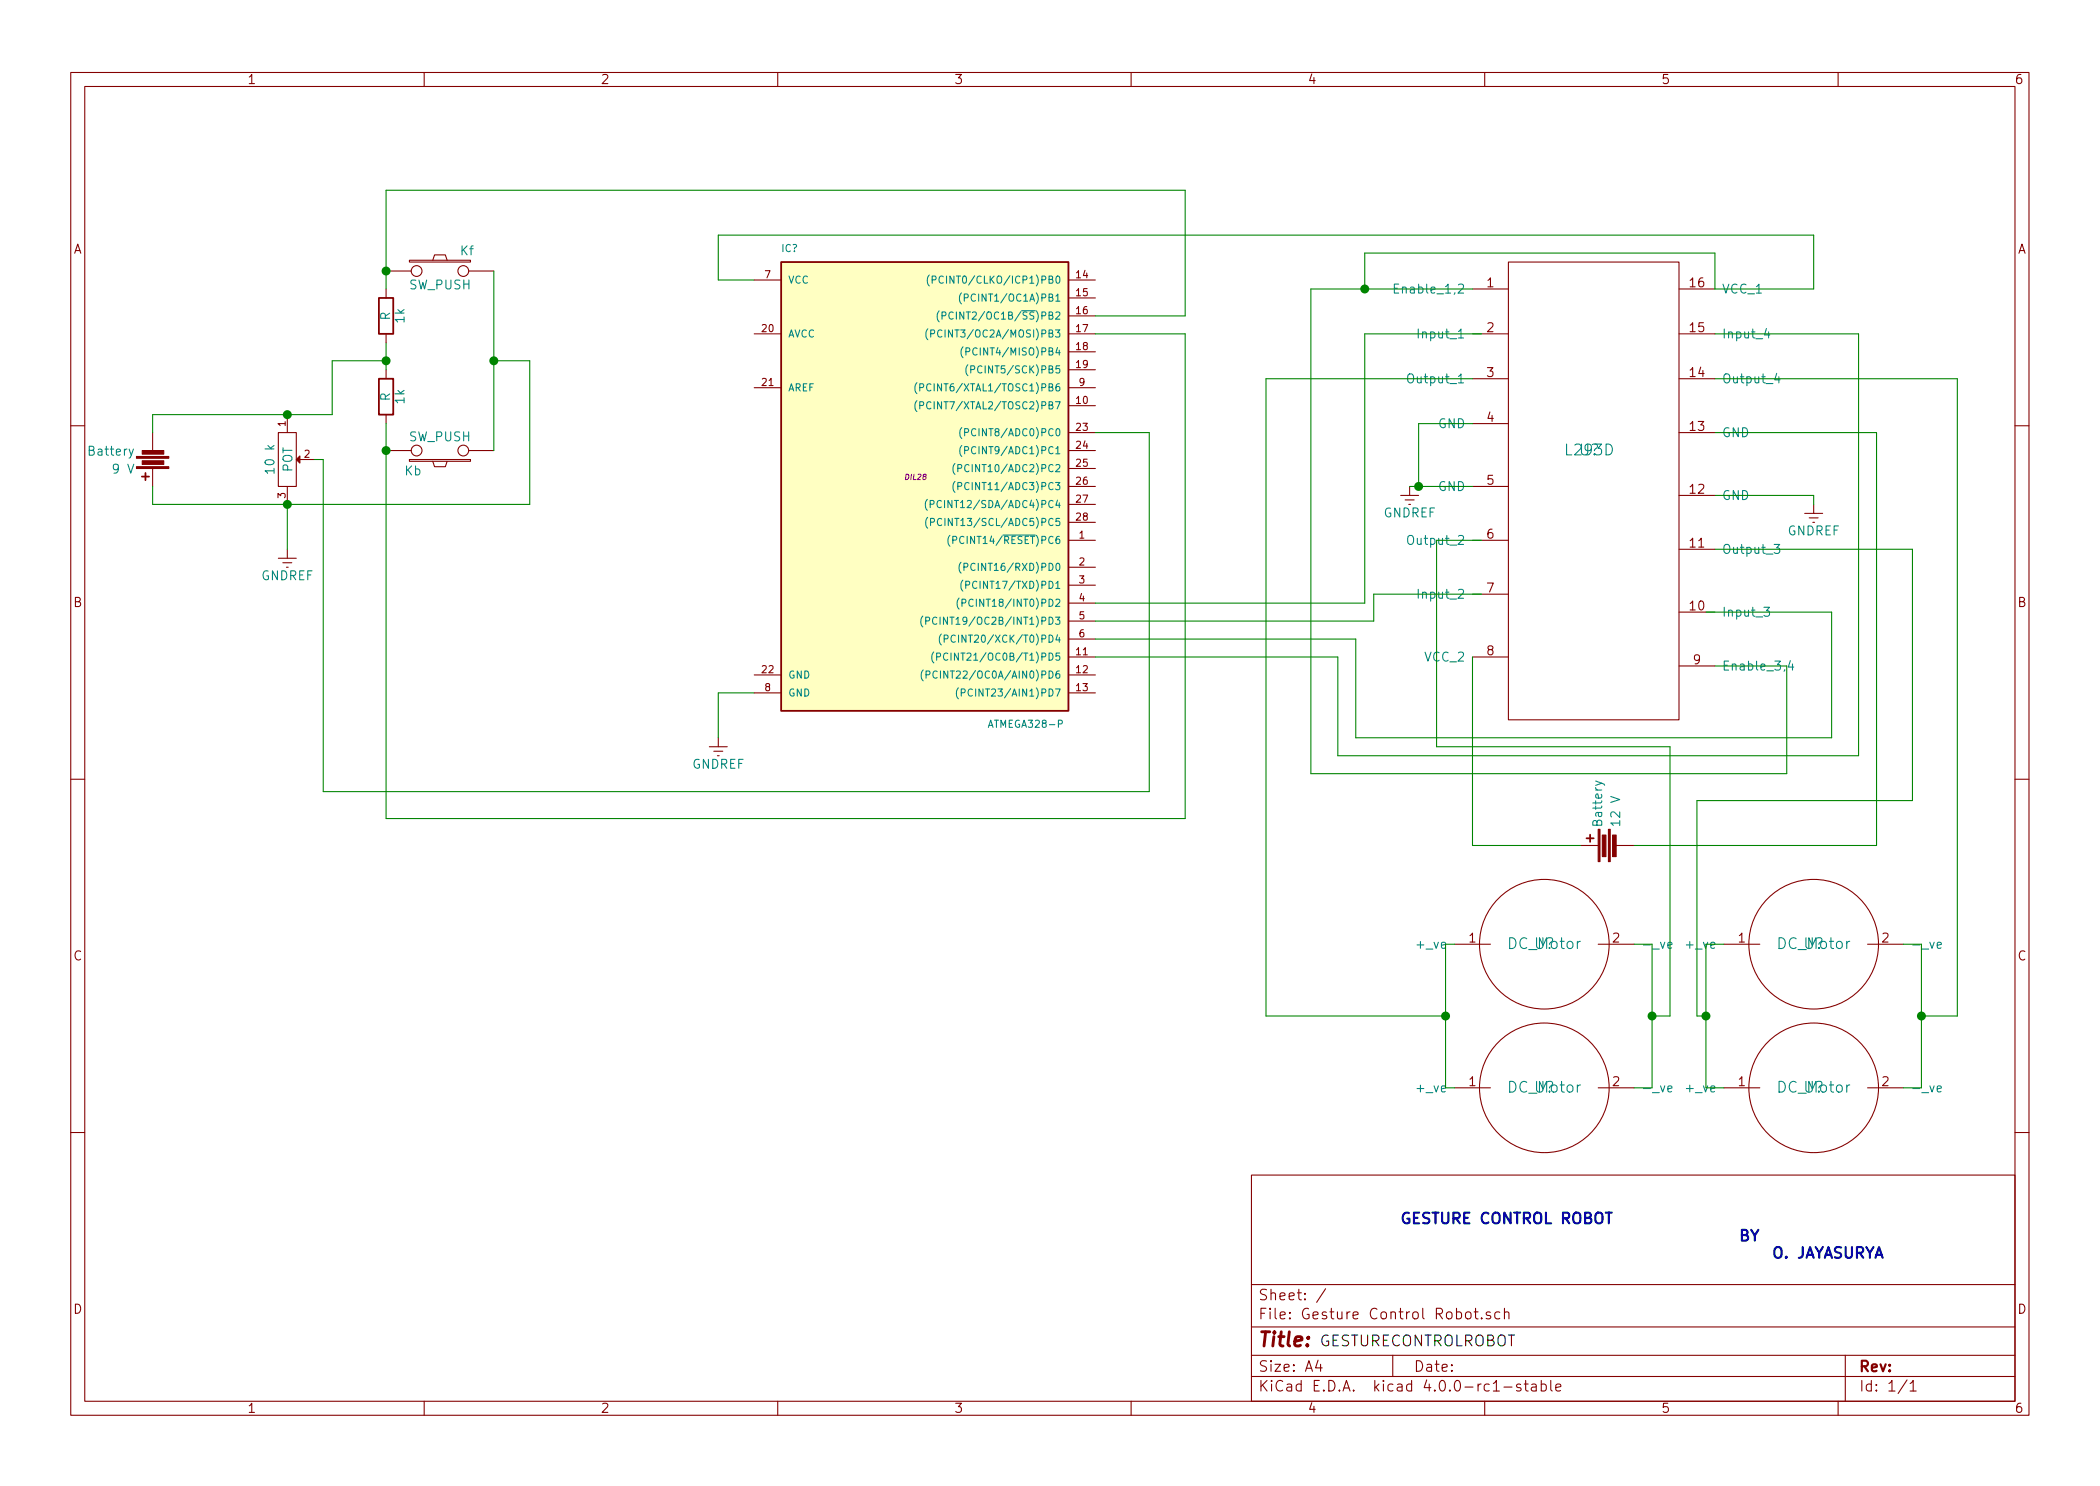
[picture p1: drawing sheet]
<svg xmlns="http://www.w3.org/2000/svg" width="297mm" height="210mm" viewBox="0 0 297 210" stroke-linecap="round" stroke-linejoin="round" font-family="sans-serif">
<g fill="none" stroke="#840000" stroke-width=".15">
<path d="M10 10.3h277v189.9h-277zM12 12.2h273v186.1h-273zM60 10.3v1.9M110 10.3v1.9M160 10.3v1.9M210 10.3v1.9M260 10.3v1.9M54.6 38.3h3.6M57.9 36.8h8.6v.3h-8.6zM61.2 36.8l.3-.7h1.5l.2 .7M66.3 38.3h3.5M106.7 39.6h3.8"/>
<path d="M151.1 39.6h3.8M209.5 32h.1M210.8 32h.1M210.8 30.7h.1M212.1 33.3h.1M213.4 37.1h24.1v64.7h-24.1zM40.6 58.7v2.5M54.6 40.9v1.3M54.6 47.2v1.3M54.6 52.3v1.3M54.6 58.7v1.2M106.7 54.9h3.8"/>
<path d="M106.7 47.2h3.8M151.1 54.9h3.8M151.1 57.4h3.8M151.1 47.2h3.8M151.1 42.2h3.8M151.1 44.7h3.8M151.1 49.8h3.8M151.1 52.3h3.8M208.3 40.9h.1M208.3 47.2h5.1M208.3 40.9h5.1M208.3 53.6h5.1"/>
<path d="M208.3 59.9h5.1M237.5 47.2h5.1M237.5 40.9h5.1M237.5 53.6h5.1M10 60.2h2M21.6 61.2v2.5M21.6 66.3v2.5M39.4 61.2h2.5v7.6h-2.5zM39.4 79h2.5M40 79.6h1.3M40.6 68.8v2.6M40.6 77.7v1.3"/>
<path d="M42.4 65h2M54.6 63.7h3.6M57.9 65h8.6v.3h-8.6zM61.2 65.3l.3 .7h1.5l.2-.7M66.3 63.7h3.5M151.1 76.4h3.8M151.1 61.2h3.8M151.1 63.7h3.8M151.1 66.3h3.8M151.1 68.8h3.8M151.1 71.4h3.8M151.1 73.9h3.8"/>
<path d="M198.1 70.1h2.6M198.8 70.7h1.2M199.4 68.8v1.3M208.3 76.4h5.1M208.3 68.8h5.1M237.5 61.2h5.1M237.5 77.7h5.1M237.5 70.1h5.1M255.3 72.6h2.5M255.9 73.3h1.3M256.5 71.4v1.2M285 60.2h2"/>
<path d="M106.7 98h3.8M106.7 95.5h3.8M151.1 80.3h3.8M151.1 82.8h3.8M151.1 85.3h3.8M151.1 87.9h3.8M151.1 90.4h3.8M151.1 98h3.8M151.1 93h3.8M151.1 95.5h3.8M208.3 93h5.1M208.3 84.1h5.1"/>
<path d="M224.8 82.8h.1M237.5 94.2h5.1M237.5 86.6h5.1M10 110.3h2M100.3 105.7h2.6M101 106.3h1.2M101.6 104.4v1.3M223.5 119.6h2.6M228.6 119.6h2.5M285 110.3h2M205.7 133.6h5.1M221 136.1h.1"/>
<path d="M223.5 136.1h.1M226.1 133.6h5M243.8 133.6h5.1M259.1 136.1h.1M261.6 136.1h.1M264.2 133.6h5M205.7 153.9h5.1M221 156.5h.1M223.5 156.5h.1M226.1 153.9h5M243.8 153.9h5.1M259.1 156.5h.1"/>
<path d="M261.6 156.5h.1M264.2 153.9h5M10 160.2h2M177 166.3h108v32h-108zM285 160.2h2M60 198.3v1.9M110 198.3v1.9M160 198.3v1.9M177 194.8h108M177 191.8h108M177 187.8h108M177 181.8h108"/>
<path d="M186.4 192.5l-.3 1h.9M186.8 193v1M187.5 182.3l-1.3 2M197 191.8v3M207.4 185.7a.41 .41 0 0 1 .7 .2v.4a.41 .41 0 0 1-.4 .3 .41 .41 0 0 1-.4-.3zM208.5 185.6h.6M208.7 185.1v1.3l.2 .2h.2M209.6 186.5h.1l-.1 .1-.1-.1h.1v.1M210 198.3v1.9M210.8 185.7a.37 .37 0 0 0-.6 .1v.1a.54 .54 0 0 0 .6 .3l.1 .1-.1 .2-.2 .1-.4-.1M211.2 196.8h.9M212.1 185.7l-.4-.1-.3 .3 .1 .6 .2 .1 .4-.1"/>
<path d="M212.7 196.3h1.2M212.8 185.7a.38 .38 0 0 1 .6 .1v.8M212.8 185.1v1.5M215.1 195.9a.37 .37 0 0 0-.6 .1v.1a.54 .54 0 0 0 .6 .3l.1 .1-.1 .2-.2 .1-.4-.1M215.6 195.8h.6M215.8 195.3v1.3l.2 .2h.2M216.7 195.9l.1-.1 .4 .1 .1 .9M217.3 196.2l-.5 .1-.2 .2 .1 .2 .1 .1 .5-.1M218 195.9a.48 .48 0 0 1 .6 .1l.1 .1-.1 .6a.48 .48 0 0 1-.6 0M218 195.3v1.5M219.4 195.3v1.3l.2 .2M220.1 196.3l.7-.1-.1-.3-.4-.1-.2 .2v.7l.2 .1 .4-.1"/>
<path d="M260 198.3v1.9M261 191.8v6.5M269.7 195.2l-1.2 2M270.2 195.8l.4-.5v1.5M270.2 196.8h.8"/>
<circle cx="58.9" cy="38.3" r=".76"/>
<circle cx="65.5" cy="38.3" r=".76"/>
<circle cx="58.9" cy="63.7" r=".76"/>
<circle cx="65.5" cy="63.7" r=".76"/>
<circle cx="218.4" cy="133.6" r="9.2"/>
<circle cx="256.5" cy="133.6" r="9.2"/>
<circle cx="218.4" cy="153.9" r="9.2"/>
<circle cx="256.5" cy="153.9" r="9.2"/>
</g>
<path d="M110.5 37.1h40.6v63.5h-40.6z" fill="#ffffc2" stroke="#ffffc2" stroke-width=".14"/>
<path d="M110.5 37.1h40.6v63.5h-40.6zM53.6 42.2h2v5h-2zM53.6 53.6h2v5.1h-2zM20.1 67.4h1M20.6 66.9v1M224.4 118.6h1M224.9 118.1v1" fill="none" stroke="#840000" stroke-width=".25"/>
<g fill="none" stroke="#008484" stroke-width=".15">
<path d="M131.4 38.9a1.2 1.2 0 0 0 0 1.6M131.9 39.6l.4-.1 .1-.1-.1-.3h-.4v1M133.4 39.2a.4 .4 0 0 0-.5 0 .4 .4 0 0 0-.1 .4 .37 .37 0 0 0 .2 .4 .37 .37 0 0 0 .4 0M129.7 54.1a1.2 1.2 0 0 0 0 1.6M129.7 56.7a1.2 1.2 0 0 0 0 1.5M130.1 54.8h.5l.1-.2-.1-.2-.5-.1v1M130.1 57.4l.5-.1 .1-.1-.1-.3-.5-.1v1.1M131.2 46.5a1.2 1.2 0 0 0 0 1.6M131.6 47.2h.5l.1-.2-.1-.3h-.5v1M132.8 44a1.2 1.2 0 0 0 0 1.5M133.2 46.8a.4 .4 0 0 0-.5 0 .4 .4 0 0 0-.1 .5 .37 .37 0 0 0 .2 .3 .37 .37 0 0 0 .4 0M133.2 44.7l.5-.1 .1-.1-.1-.3-.5-.1v1.1"/>
<path d="M134.8 44.2a.4 .4 0 0 0-.5 0 .4 .4 0 0 0-.1 .5 .37 .37 0 0 0 .2 .4 .37 .37 0 0 0 .4 0M136 41.4a1.2 1.2 0 0 0 0 1.6M136.2 49.1a1.2 1.2 0 0 0 0 1.5M136.4 42.1h.5l.1-.2-.1-.2-.5-.1v1M136.6 49.8l.5-.1 .1-.2-.1-.2-.5-.1v1M136.9 51.6a1.2 1.2 0 0 0 0 1.6M137.3 52.3l.5-.1 .1-.1-.1-.3h-.5v1M197.2 40.8h.5M197.8 40.2h-.6v1.3h.6M249.9 46.5l-.3 .9h.7M250.2 47v.8M251.3 52.8l-.3 .9h.8"/>
<path d="M251.6 53.3v.9M18.9 63.5l-.5 1.2-.1 .1M131.2 70.7a1.2 1.2 0 0 0 0 1.5M131.2 73.2a1.2 1.2 0 0 0 0 1.5M131.6 71.3h.5v-.2v-.2l-.5-.1v1M131.6 73.9l.5-.1 .1-.1-.1-.3-.5-.1v1.1M133.1 70.9a.4 .4 0 0 0-.5 0 .4 .4 0 0 0-.1 .5 .37 .37 0 0 0 .2 .4 .37 .37 0 0 0 .4-.1M133.2 73.5a.4 .4 0 0 0-.5-.1 .4 .4 0 0 0-.1 .5 .37 .37 0 0 0 .2 .4 .37 .37 0 0 0 .4 0M134.4 75.7a1.2 1.2 0 0 0 0 1.6M134.8 76.4h.5v-.2v-.3h-.5v1M135.1 65.6a1.2 1.2 0 0 0 0 1.5M135.1 68.1a1.2 1.2 0 0 0 0 1.6"/>
<path d="M135.5 66.3l.5-.1v-.1v-.3l-.5-.1v1M135.5 68.8h.5v-.2v-.3h-.5v1M135.9 79.5a1.2 1.2 0 0 0 0 1.6M136 60.5a1.2 1.2 0 0 0 0 1.5M136 63a1.2 1.2 0 0 0 0 1.6M136.4 61.2l.5-.1 .1-.1-.1-.3-.5-.1v1.1M136.4 63.7h.5l.1-.2-.1-.3h-.5v1M141.9 75.7h4.5M251 77h.7l-.4 .5 .4 .1v.6l-.2 .1h-.4l-.1-.1M130.5 87.2a1.2 1.2 0 0 0 0 1.5M130.6 94.8a1.2 1.2 0 0 0 0 1.5M130.9 87.9l.5-.1 .1-.2-.1-.2-.5-.1v1"/>
<path d="M131 95.5l.5-.1v-.1v-.3l-.5-.1v1.1M132.1 92.2a1.2 1.2 0 0 0 0 1.6M132.5 92.9h.5v-.2v-.2l-.5-.1v1M132.5 87.4a.4 .4 0 0 0-.5 0 .4 .4 0 0 0-.1 .5 .37 .37 0 0 0 .2 .4 .37 .37 0 0 0 .4-.1M132.6 95a.4 .4 0 0 0-.5 0 .4 .4 0 0 0-.1 .5 .37 .37 0 0 0 .1 .4 .37 .37 0 0 0 .5 0M133.1 89.7a1.2 1.2 0 0 0 0 1.6M133.6 90.4l.4-.1 .1-.1-.1-.3h-.4v1M134.1 92.5a.4 .4 0 0 0-.5 0 .4 .4 0 0 0-.1 .5 .37 .37 0 0 0 .1 .4 .37 .37 0 0 0 .5-.1M135.1 90a.4 .4 0 0 0-.5 0 .4 .4 0 0 0-.1 .4 .37 .37 0 0 0 .2 .4 .37 .37 0 0 0 .4 0M135.6 97.3a1.2 1.2 0 0 0 0 1.6M135.7 84.6a1.2 1.2 0 0 0 0 1.6M136 98h.4l.1-.2-.1-.3h-.4v1"/>
<path d="M136.1 85.3h.5v-.2v-.3h-.5v1M136.2 82.1a1.2 1.2 0 0 0 0 1.5M136.3 80.2h.5l.1-.2-.1-.2-.5-.1v1M136.6 82.8l.5-.1 .1-.1-.1-.3-.5-.1v1.1M249.5 85.9h.8l-.4 .5 .3 .1v.6l-.1 .1h-.4l-.2-.1M253.2 93.5l-.2 .9h.7M253.5 93.9v.9M225.7 110.5l1.2 .4 .1 .2M235.9 133.8l.6-.2-.1-.2-.3-.1-.2 .2 .1 .6 .1 .1 .3-.1M274 133.8l.6-.2-.1-.2-.3-.1-.2 .2 .1 .6 .1 .1 .3-.1M235.9 154.1l.6-.2-.1-.2-.3-.1-.2 .2 .1 .6 .1 .1 .3-.1M274 154.1l.6-.2-.1-.2-.3-.1-.2 .2 .1 .6 .1 .1 .3-.1"/>
</g>
<g fill="none" stroke="#008400" stroke-width=".15">
<path d="M69.8 38.3v25.4M106.7 39.6h-5.1v-6.3h154.9v7.6h-13.9v-5.1h-49.6v5.1M54.6 51h-7.6v7.7h-25.4v2.5M54.6 40.9v-14h113v17.8h-12.7M54.6 48.5v3.8M69.8 51h5.1v20.4h-53.3v-2.6M154.9 47.2h12.7v68.6h-113v-55.9M208.3 40.9h-22.9v68.6h67.3v-15.3h-10.1M208.3 59.9h-7.6v8.9M208.3 53.6h-29.2v90.2h25.4M209.5 47.2h-16.5v38.1h-38.1M242.6 47.2h20.3v59.7h-73.7v-13.9h-34.3"/>
<path d="M242.6 53.6h34.3v90.2h-5.1M40.6 71.4v6.3M154.9 61.2h7.7v50.8h-116.9v-47h-1.3M199.4 68.8h8.9M209.5 76.4h-6.3v29.3h33v38.1h-2.5M242.6 70.1h13.9v1.3M242.6 61.2h22.8v58.4h-34.3M242.6 77.7h27.9v35.6h-30.5v30.5h1.3M106.7 98h-5.1v6.4M208.3 93v26.6h15.2M209.5 84.1h-15.2v3.8h-39.4M241.3 86.6h17.8v17.8h-67.3v-14h-36.9"/>
<path d="M205.7 133.6h-1.2v20.3h1.2M231.1 133.6h2.6v20.3h-2.6M243.8 133.6h-2.5v20.3h2.5M269.2 133.6h2.6v20.3h-2.6"/>
</g>
<g fill="#008400" stroke="#008400" stroke-width=".25">
<circle cx="193" cy="40.9" r=".51"/>
<circle cx="200.7" cy="68.8" r=".51"/>
<circle cx="233.7" cy="143.8" r=".51"/>
<circle cx="241.3" cy="143.8" r=".51"/>
<circle cx="271.8" cy="143.8" r=".51"/>
<circle cx="204.5" cy="143.8" r=".51"/>
<circle cx="54.6" cy="51" r=".51"/>
<circle cx="40.6" cy="58.7" r=".51"/>
<circle cx="69.9" cy="51" r=".51"/>
<circle cx="40.6" cy="71.4" r=".51"/>
<circle cx="54.6" cy="63.7" r=".51"/>
<circle cx="54.6" cy="38.3" r=".51"/>
</g>
<g fill="#840000" stroke="#840000" stroke-width=".15">
<path d="M227.5 117.3h.3v4.6h-.3z"/>
<path d="M226.1 117.3h.2v4.6h-.2z"/>
<path d="M228.1 118.2h.5v3h-.5z"/>
<path d="M226.6 118.2h.6v3h-.6z"/>
<path d="M19.3 64.6h4.6v.2h-4.6z"/>
<path d="M19.3 66h4.6v.3h-4.6z"/>
<path d="M20.1 63.7h3.1v.6h-3.1z"/>
<path d="M20.1 65.2h3.1v.5h-3.1z"/>
<path d="M42.4 64.5v1l-.5-.5z"/>
</g>
<g fill="none" stroke="#0000c2" stroke-width=".3">
<path d="M246.4 174.7h.6a.36 .36 0 0 0 .2-.4 .36 .36 0 0 0-.3-.3h-.5v1.5h.6a.4 .4 0 0 0 .3-.3 .4 .4 0 0 0-.2-.4l-.2-.1M247.7 174l.5 .8 .5-.8M248.2 174.8v.7M251.1 176.7a.5 .5 0 0 1 .5-.3 .5 .5 0 0 1 .4 .6l-.1 .8a.53 .53 0 0 1-.6 .2 .53 .53 0 0 1-.3-.5zM252.7 177.8v.1v.1l-.1-.1 .1-.1v.2M255 176.4v1.1a.47 .47 0 0 1-.6 .5M255.5 178l.5-1.6 .5 1.6M255.7 177.5h.7M256.8 176.4l.5 .9 .5-.9M257.3 177.3v.7M258.1 178l.5-1.6 .5 1.6M258.2 177.5h.8"/>
<path d="M260.4 176.5a.62 .62 0 0 0-.8 .1 .36 .36 0 0 0 .2 .6 .53 .53 0 0 1 .6 .3l-.1 .3a.62 .62 0 0 1-.8 .1M261.1 176.4v1.3a.48 .48 0 0 0 .4 .3 .48 .48 0 0 0 .5-.3v-1.3M262.7 177.3h.5a.42 .42 0 0 0 .4-.4 .42 .42 0 0 0-.4-.5h-.5v1.6M263 177.3l.6 .7M264 176.4l.5 .9 .5-.9M264.5 177.3v.7M265.3 178l.5-1.6 .5 1.6M265.4 177.5h.7"/>
</g>
<text font-size="2.8" fill="#840000" x="178" y="190.5">Title:</text>
<g font-size="2.1" fill="#008484">
<text x="221.6" y="64.4">L293D</text>
<text x="223.4" y="64.4">U?</text>
<text x="213.4" y="134.3">DC_Motor</text>
<text x="217" y="134.3">U?</text>
<text x="251.5" y="134.3">DC_Motor</text>
<text x="255.1" y="134.3">U?</text>
<text x="213.4" y="154.6">DC_Motor</text>
<text x="217" y="154.6">U?</text>
<text x="251.5" y="154.6">DC_Motor</text>
<text x="255.1" y="154.6">U?</text>
</g>
<text font-size="2.1" fill="#0000c2" x="198.1" y="173.2">GESTURE CONTROL ROBOT</text>
<g font-size="2.1" fill="#840000">
<text x="178" y="184">Sheet: /</text>
<text x="178" y="186.7">File: Gesture Control Robot.sch</text>
<text x="178" y="196.9">KiCad E.D.A. kicad 4.0.0-rc1-stable</text>
<text x="178" y="194.1">Size: A4</text>
<text x="200" y="194.1">Date:</text>
<text x="263" y="194.1">Rev:</text>
<text x="263" y="196.9">Id: 1/1</text>
</g>
<text font-size="2.1" x="186.7" y="190.5">GESTURECONTROLROBOT</text>
<g font-size="1.8" fill="#840000">
<text x="35" y="11.9">1</text>
<text x="85" y="11.9">2</text>
<text x="135" y="11.9">3</text>
<text x="185" y="11.9">4</text>
<text x="235" y="11.9">5</text>
<text x="285" y="11.9">6</text>
<text x="10.4" y="35.9">A</text>
<text x="285.4" y="35.9">A</text>
<text x="210.3" y="40.6">1</text>
<text x="239.1" y="40.6">16</text>
<text x="210.3" y="47">2</text>
<text x="239.1" y="47">15</text>
<text x="210.3" y="53.3">3</text>
<text x="239.1" y="53.3">14</text>
<text x="210.3" y="59.7">4</text>
<text x="239.1" y="61">13</text>
<text x="210.3" y="68.6">5</text>
<text x="239.1" y="69.8">12</text>
<text x="210.3" y="76.2">6</text>
<text x="239.1" y="77.5">11</text>
<text x="210.3" y="83.8">7</text>
<text x="10.4" y="85.9">B</text>
<text x="239.1" y="86.4">10</text>
<text x="285.4" y="85.9">B</text>
<text x="210.3" y="92.7">8</text>
<text x="239.5" y="94">9</text>
<text x="10.4" y="135.9">C</text>
<text x="207.8" y="133.3">1</text>
<text x="228.1" y="133.3">2</text>
<text x="245.9" y="133.3">1</text>
<text x="266.2" y="133.3">2</text>
<text x="285.4" y="135.9">C</text>
<text x="207.8" y="153.7">1</text>
<text x="228.1" y="153.7">2</text>
<text x="245.9" y="153.7">1</text>
<text x="266.2" y="153.7">2</text>
<text x="10.4" y="185.9">D</text>
<text x="285.4" y="185.9">D</text>
<text x="35" y="199.9">1</text>
<text x="85" y="199.9">2</text>
<text x="135" y="199.9">3</text>
<text x="185" y="199.9">4</text>
<text x="235" y="199.9">5</text>
<text x="285" y="199.9">6</text>
</g>
<g font-size="1.8" fill="#008484">
<text x="57.9" y="40.9">SW_PUSH</text>
<text x="65.1" y="36.1">Kf</text>
<text x="198" y="41.5">Enable_1,2</text>
<text x="243.6" y="41.5">VCC_1</text>
<text x="55.2" y="45.3" transform="rotate(-90 55.2 45.3)">R</text>
<text x="57.2" y="45.7" transform="rotate(-90 57.2 45.7)">1k</text>
<text x="201" y="47.9">Input_1</text>
<text x="243.6" y="47.9">Input_4</text>
<text x="55.2" y="56.8" transform="rotate(-90 55.2 56.8)">R</text>
<text x="57.2" y="57.1" transform="rotate(-90 57.2 57.1)">1k</text>
<text x="199.5" y="54.2">Output_1</text>
<text x="243.6" y="54.2">Output_4</text>
<text x="12.6" y="64.5">Battery</text>
<text x="57.8" y="62.4">SW_PUSH</text>
<text x="203.3" y="60.6">GND</text>
<text x="243.6" y="61.8">GND</text>
<text x="16.1" y="67">9 V</text>
<text x="38.8" y="66.7" transform="rotate(-90 38.8 66.7)">10 k</text>
<text x="41.4" y="66.8" transform="rotate(-90 41.4 66.8)">POT</text>
<text x="57.2" y="67.3">Kb</text>
<text x="203.3" y="69.5">GND</text>
<text x="243.6" y="70.7">GND</text>
<text x="195.7" y="73.2">GNDREF</text>
<text x="199.5" y="77.1">Output_2</text>
<text x="252.8" y="75.7">GNDREF</text>
<text x="36.9" y="82.1">GNDREF</text>
<text x="243.6" y="78.4">Output_3</text>
<text x="201" y="84.7">Input_2</text>
<text x="243.6" y="87.2">Input_3</text>
<text x="201.6" y="93.6">VCC_2</text>
<text x="243.6" y="94.9">Enable_3,4</text>
<text x="97.9" y="108.8">GNDREF</text>
<text x="226.6" y="116.8" transform="rotate(-90 226.6 116.8)">Battery</text>
<text x="229.2" y="116.6" transform="rotate(-90 229.2 116.6)">12 V</text>
<text x="200.7" y="134.2">+_ve</text>
<text x="232.2" y="134.2">-_ve</text>
<text x="238.8" y="134.2">+_ve</text>
<text x="270.3" y="134.2">-_ve</text>
<text x="200.7" y="154.6">+_ve</text>
<text x="232.2" y="154.6">-_ve</text>
<text x="238.8" y="154.6">+_ve</text>
<text x="270.3" y="154.6">-_ve</text>
</g>
<g font-size="1.4" fill="#008484">
<text x="110.5" y="35.7">IC?</text>
<text x="111.5" y="40.1">VCC</text>
<text x="133.5" y="40.1">(PCINT0/CLKO/ICP1)PB0</text>
<text x="111.5" y="47.7">AVCC</text>
<text x="133" y="47.7">(PCINT3/OC2A/MOSI)PB3</text>
<text x="134.8" y="45.2">(PCINT2/OC1B/SS)PB2</text>
<text x="137.1" y="42.7">(PCINT1/OC1A)PB1</text>
<text x="137.4" y="50.3">(PCINT4/MISO)PB4</text>
<text x="138" y="52.8">(PCINT5/SCK)PB5</text>
<text x="111.5" y="55.4">AREF</text>
<text x="131.4" y="55.4">(PCINT6/XTAL1/TOSC1)PB6</text>
<text x="131.4" y="57.9">(PCINT7/XTAL2/TOSC2)PB7</text>
<text x="137.1" y="61.7">(PCINT8/ADC0)PC0</text>
<text x="137.1" y="64.3">(PCINT9/ADC1)PC1</text>
<text x="133" y="71.9">(PCINT12/SDA/ADC4)PC4</text>
<text x="136.3" y="66.8">(PCINT10/ADC2)PC2</text>
<text x="136.3" y="69.3">(PCINT11/ADC3)PC3</text>
<text x="133.1" y="74.4">(PCINT13/SCL/ADC5)PC5</text>
<text x="135.5" y="77">(PCINT14/RESET)PC6</text>
<text x="137.2" y="80.8">(PCINT16/RXD)PD0</text>
<text x="137.4" y="83.3">(PCINT17/TXD)PD1</text>
<text x="132.8" y="88.4">(PCINT19/OC2B/INT1)PD3</text>
<text x="137.1" y="85.8">(PCINT18/INT0)PD2</text>
<text x="134.2" y="93.5">(PCINT21/OC0B/T1)PD5</text>
<text x="135.2" y="90.9">(PCINT20/XCK/T0)PD4</text>
<text x="111.5" y="98.5">GND</text>
<text x="111.5" y="96">GND</text>
<text x="132.7" y="96">(PCINT22/OC0A/AIN0)PD6</text>
<text x="137" y="98.5">(PCINT23/AIN1)PD7</text>
<text x="140.1" y="103">ATMEGA328-P</text>
</g>
<g font-size="1.4" fill="#840000">
<text x="108.2" y="39.4">7</text>
<text x="152.2" y="39.4">14</text>
<text x="152.2" y="41.9">15</text>
<text x="107.8" y="47">20</text>
<text x="152.2" y="44.4">16</text>
<text x="152.2" y="47">17</text>
<text x="152.2" y="49.5">18</text>
<text x="152.2" y="52.1">19</text>
<text x="107.8" y="54.6">21</text>
<text x="152.2" y="57.1">10</text>
<text x="152.7" y="54.6">9</text>
<text x="40.4" y="60.3" transform="rotate(-90 40.4 60.3)">1</text>
<text x="43.1" y="64.8">2</text>
<text x="152.2" y="61">23</text>
<text x="152.2" y="63.5">24</text>
<text x="40.4" y="70.5" transform="rotate(-90 40.4 70.5)">3</text>
<text x="152.2" y="66">25</text>
<text x="152.2" y="68.6">26</text>
<text x="152.2" y="71.1">27</text>
<text x="152.2" y="73.7">28</text>
<text x="152.7" y="76.2">1</text>
<text x="152.7" y="80">2</text>
<text x="152.7" y="82.5">3</text>
<text x="152.7" y="85.1">4</text>
<text x="152.7" y="87.6">5</text>
<text x="107.8" y="95.2">22</text>
<text x="152.2" y="92.7">11</text>
<text x="152.2" y="95.2">12</text>
<text x="152.7" y="90.2">6</text>
<text x="108.2" y="97.8">8</text>
<text x="152.2" y="97.8">13</text>
</g>
<text font-size="1.1" fill="#840084" x="128.1" y="67.9">DIL28</text>
</svg>
